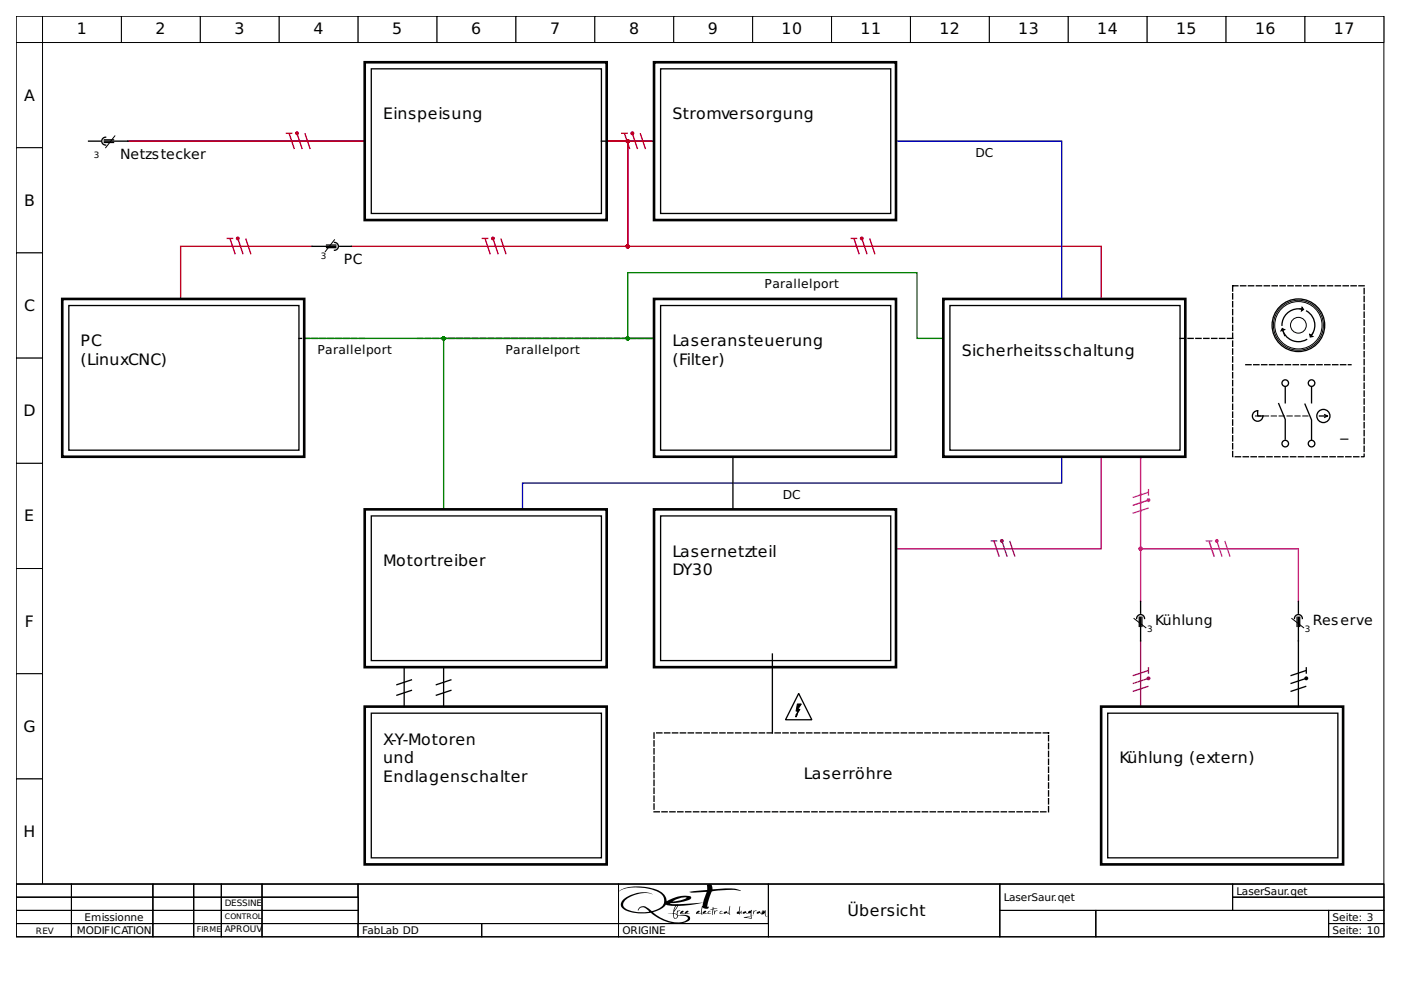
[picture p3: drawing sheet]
<svg xmlns="http://www.w3.org/2000/svg" width="297mm" height="210mm" viewBox="0 0 297 210" stroke-linecap="round" stroke-linejoin="round" font-family="sans-serif">
<path d="M3.4 3.4h290v184.1h-290z" fill="none" stroke="#000" stroke-width=".21"/>
<g fill="#fff" stroke="#000" stroke-width=".21">
<path d="M3.4 3.4h5.6v5.6h-5.6z"/>
<path d="M9 3.4h16.7v5.6h-16.7z"/>
<path d="M25.7 3.4h16.8v5.6h-16.8z"/>
<path d="M42.5 3.4h16.7v5.6h-16.7z"/>
<path d="M59.2 3.4h16.7v5.6h-16.7z"/>
<path d="M75.9 3.4h16.8v5.6h-16.8z"/>
<path d="M92.7 3.4h16.7v5.6h-16.7z"/>
<path d="M109.4 3.4h16.7v5.6h-16.7z"/>
<path d="M126.1 3.4h16.7v5.6h-16.7z"/>
<path d="M142.8 3.4h16.8v5.6h-16.8z"/>
<path d="M159.6 3.4h16.7v5.6h-16.7z"/>
<path d="M176.3 3.4h16.7v5.6h-16.7z"/>
<path d="M193 3.4h16.8v5.6h-16.8z"/>
<path d="M209.8 3.4h16.7v5.6h-16.7z"/>
<path d="M226.5 3.4h16.7v5.6h-16.7z"/>
<path d="M243.2 3.4h16.8v5.6h-16.8z"/>
<path d="M260 3.4h16.7v5.6h-16.7z"/>
<path d="M276.7 3.4h16.7v5.6h-16.7z"/>
<path d="M3.4 9h5.6v22.3h-5.6z"/>
<path d="M3.4 31.3h5.6v22.3h-5.6z"/>
<path d="M3.4 53.6h5.6v22.3h-5.6z"/>
<path d="M3.4 75.9h5.6v22.3h-5.6z"/>
<path d="M3.4 98.2h5.6v22.3h-5.6z"/>
<path d="M3.4 120.5h5.6v22.3h-5.6z"/>
<path d="M3.4 142.8h5.6v22.4h-5.6z"/>
<path d="M3.4 165.2h5.6v22.3h-5.6z"/>
<path d="M3.4 187.5h290v11.1h-290z"/>
<path d="M3.4 187.5h11.7v2.7h-11.7z"/>
</g>
<path d="M3.4 187.5h11.7v2.7h-11.7z" fill="none" stroke="#000" stroke-width=".21"/>
<path d="M15.1 187.5h17.3v2.7h-17.3z" fill="#fff" stroke="#000" stroke-width=".21"/>
<path d="M15.1 187.5h17.3v2.7h-17.3z" fill="none" stroke="#000" stroke-width=".21"/>
<path d="M32.4 187.5h8.7v2.7h-8.7z" fill="#fff" stroke="#000" stroke-width=".21"/>
<path d="M32.4 187.5h8.7v2.7h-8.7z" fill="none" stroke="#000" stroke-width=".21"/>
<path d="M41.1 187.5h5.8v2.7h-5.8z" fill="#fff" stroke="#000" stroke-width=".21"/>
<path d="M41.1 187.5h5.8v2.7h-5.8z" fill="none" stroke="#000" stroke-width=".21"/>
<path d="M46.9 187.5h8.7v2.7h-8.7z" fill="#fff" stroke="#000" stroke-width=".21"/>
<path d="M46.9 187.5h8.7v2.7h-8.7z" fill="none" stroke="#000" stroke-width=".21"/>
<path d="M55.6 187.5h20.3v2.7h-20.3z" fill="#fff" stroke="#000" stroke-width=".21"/>
<path d="M55.6 187.5h20.3v2.7h-20.3z" fill="none" stroke="#000" stroke-width=".21"/>
<path d="M75.9 187.5h55.2v8.3h-55.2z" fill="#fff" stroke="#000" stroke-width=".21"/>
<path d="M75.9 187.5h55.2v8.3h-55.2z" fill="none" stroke="#000" stroke-width=".21"/>
<path d="M131.1 187.5h31.8v8.3h-31.8z" fill="#fff" stroke="#000" stroke-width=".21"/>
<g fill="#000">
<path d="M144.4 193.2l.5-.1v.1l-.6 .4a.72 .72 0 0 0 1-.3l.5-.2 .2 .1-.1 .2-.6 .2h1l-.8 .2-.3-.2-.9 .2-.1-.2zM149.1 193.3l.5-.2 .1 .1-.6 .4a.97 .97 0 0 0 1.2-.4h.4l-.3 .1-.2 .4 .6-.1a.67 .67 0 0 1-.8 0l-.9 .2-.2-.1zM150.6 192.8l.5-.1v-.4l.2 .3h.5l.2 .1a.7 .7 0 0 0-.7 .2 .7 .7 0 0 0-.2 .7l-.1 .4 .1-1.2zM151.5 193l.1 .2 .6-.1a.58 .58 0 0 0-.7 .8l-.1-.5zM152.7 193.2h.5a.37 .37 0 0 0-.5 .4h.7l-.8 .1zM154.7 192.1v1.3l.1 .2h-.1l.1 .3h-.1a1.03 1.03 0 0 0-1.2-.2v-.3l.6-.2 .1 .2 .2 .2zM156.9 192.1l-.1 1.4 .4-.4v.6l-.2-.3-.1 .5-.7-.2v-.1l.4-.4zM159.8 193.1h.6a.59 .59 0 0 0-.6 .8zM160.5 193.4l.6-.3 .1 .3 .2 .2 .2-.6 .1 .5 .2-.5 .1 .3 .3-.3a1.18 1.18 0 0 0 .3 1.2l.2-.1-.5 .2-.2-.8-.2 .3-.1-.1-.2 .3a.83 .83 0 0 0-1.1-.3z"/>
<path d="M144.4 193.2l-.2 .5 .3 .1 .7-.2 .3 .2 .8-.2h-1l.7-.4a.52 .52 0 0 0-.9 .4l-.8 .1 .6-.4-.1-.2zM144.4 193.2l.4-.1 .1 .2-.5 .4 .7-.1 .7-.5 .1 .1v.2l-.6 .2h1l-.8 .2-.3-.2a.66 .66 0 0 1-1 0z"/>
<path d="M149.1 193.3l-.2 .4 .2 .1 .9-.2 .4 .2 .4-.2-.6 .1 .2-.4h.3l-.1-.2-.3 .1-.3 .4h-.3h-.6l.5-.2v-.3zM149.1 193.3l.3-.2 .3 .1-.1 .2-.5 .2 .2 .1a.78 .78 0 0 0 1-.5l.4 .1a.29 .29 0 0 0-.4 0 .29 .29 0 0 0 0 .4l.5-.1-.4 .2-.4-.2-.9 .2-.2-.1z"/>
<path d="M131.2 189l1.7-.7 2.9-.1a8.9 8.9 0 0 1 4.2 1.2l.3 .3a1.91 1.91 0 0 1-1.2 3.2l-1 .2a1.89 1.89 0 0 0-2.6-.7l-.3 .5 .1 .2a1.04 1.04 0 0 1 .8-.7 1.04 1.04 0 0 1 1 .4l.5 .4v.1a8.1 8.1 0 0 1-5-.7l-.5-.7v-.3l.7-.9 .9-.6 2.3-.7h1.3l1.1 .2-1.4-.4a7.1 7.1 0 0 0-3.9 .9 1.81 1.81 0 0 0-1.3 2.2 5.9 5.9 0 0 0 4.3 1.4l1.9-.2 1.7 1.2a6.3 6.3 0 0 0 6.5 .4 .7 .7 0 0 0 0-.8 .7 .7 0 0 0-.7-.3l-1.7 .1-.2-.2 .1-.6 .5-.2-.1-.1-.5 .1-.1 .7-.7-.3 1-1.4 2.8-.3 2.5-.4-.5 2.2h-.9l.6-.2 .1-.2-.2-.1-.3 .1-.3 .4 .2 .2 .8-.2 .3 .3-.1-.4 .2-1.2 .1 .2 .5 .2 .6-.2v-.3l-.2 .1v-.5l.9-2.8 4.3-.3 1.9 .2-1.6-.5-4.4 .2-.2-1a.58 .58 0 0 0-.8-.1 .58 .58 0 0 0-.2 .8v.4l-3.8 .4 .7 .2 3-.2-.7 2.3-5.1 .3h-1.4l-.6-.2 2.3-.2 2.1-.7 .1-.5-.8-.2-2 .2-2.3 1-.1-.4a3.7 3.7 0 0 0-3.3-2.4 10.6 10.6 0 0 0-6.2 .3zM131.2 189a7.8 7.8 0 0 1 6.3-.8l2.2 .6a2.62 2.62 0 0 1 1.7 2.3l.7-.4a6.4 6.4 0 0 1 4.3-.6l.1 .4a8 8 0 0 1-4.1 1h-.4l.6 .2h1.4l5.1-.3 .7-2.3-3 .2-.7-.2 3.8-.4v-1l.2-.2a.84 .84 0 0 1 1 1.1l2.7-.2a6.1 6.1 0 0 1 3.2 .4l.1 .1-2.2-.2-3.8 .3a5.3 5.3 0 0 0-1.1 2.6v.7h.3l-.1 .2-.3 .2a.69 .69 0 0 1-.9-.4l-.2 1.2 .1 .4-.3-.3-.8 .2-.2-.2 .3-.4 .3-.1 .2 .1-.1 .2-.6 .2h.9l.5-2.2-2.5 .4-2.8 .3-.9 1.5 .6 .2 .1-.8 .6 .1-.4 .1a.61 .61 0 0 0 0 .9l1-.1 .9 .1 .5 .2 .1 .4a1.37 1.37 0 0 1-1.4 1l-1.4 .1-1-.1a15.6 15.6 0 0 1-4.7-2.2l-2.7 .1-1.5-.2-1.2-.5a1.21 1.21 0 0 1-.8-1.2 3.8 3.8 0 0 1 3-2.2l2.2-.3 .9 .1 .7 .3a5.9 5.9 0 0 0-6.1 1.6 1.08 1.08 0 0 0 .8 1.7l2.4 .5 2.2-.1-.8-.7-.6-.2-.6 .2-.5 .4a1.11 1.11 0 0 1 1.4-.9l1.6 1.1 2-.9a1.41 1.41 0 0 0 .6-1.2 2.19 2.19 0 0 0-1.9-2.3l-1.9-.5a8 8 0 0 0-5.9 .8zM142.6 191.1l1.5-.7 1-.1h.5a6.5 6.5 0 0 1-2.9 .8zM142.6 191.1l1.8-.2 1.2-.6h-.5l-1 .1zM138.5 193.4a5.3 5.3 0 0 0 2.6-1.5l.1-.1 2 .3-.5 1.5-1.1 .2 1.1-.1a.96 .96 0 0 0 .5 1.1l.5-.5a1.17 1.17 0 0 1 1.4-.1 .66 .66 0 0 1 .7 .6l-.3 .4-.7 .3a7.5 7.5 0 0 1-6-1.8zM138.4 193.4a8.7 8.7 0 0 0 3.9 2 3.5 3.5 0 0 0 3.5-.6 1.11 1.11 0 0 0-1.3-.7l-.7 .1-.4 .5h-.5l-.2-1-1.1 .1 1.1-.2 .5-1.5-2-.3a3.4 3.4 0 0 1-2.5 1.5zM143.4 192.1h.2l-.6 1zM143.3 192.1l-.3 1 .6-1zM142.9 193.7l.6 .3 .1 .3a.37 .37 0 0 1-.2 .3 .37 .37 0 0 1-.4-.1zM142.9 193.7a.73 .73 0 0 0 .4 1l.3-.3v-.3z"/>
<path d="M131.2 189h.1a9.2 9.2 0 0 1 6.1-.6 4.4 4.4 0 0 1 3.3 1.9 1.98 1.98 0 0 1-1.6 2.6l-1 .2a2.07 2.07 0 0 0-2.3-.8l-.4 .4-.2 .3a1.2 1.2 0 0 1 1.1-.7 1.2 1.2 0 0 1 1.1 .7l.2 .3a8.1 8.1 0 0 1-5-.7 1.14 1.14 0 0 1 .2-1.9 6.4 6.4 0 0 1 5.6-1.1 5.8 5.8 0 0 0-6.7 1.7 1.62 1.62 0 0 0 1.5 1.9 14.9 14.9 0 0 0 4.9 .4 7.4 7.4 0 0 0 7.9 1.7 .68 .68 0 0 0 .3-.9 .68 .68 0 0 0-.8-.4l-1.7 .1a.59 .59 0 0 1-.1-.6 .59 .59 0 0 1 .5-.4h-.6l-.1 .7-.7-.3 1-1.4 2.8-.3 2.5-.4-.1 .6a1.28 1.28 0 0 0-.4 1.2v.4h-.9l.7-.4h-.5l-.3 .5 1-.1 .2 .3h.2a1.53 1.53 0 0 1 0-1.6 .79 .79 0 0 0 1.3 .1v-.2l-.3 .1v-.3l.7-2.6a.51 .51 0 0 1 .7-.5 16.1 16.1 0 0 1 5.7 0 5.3 5.3 0 0 0-3.3-.5l-2.7 .2-.1-.5a.59 .59 0 0 0-.7-.7 .59 .59 0 0 0-.4 .9v.4l-3.8 .4 .7 .2 3-.2-.7 2.3-5.1 .3h-1.4l-.6-.2 1.9-.1a4.9 4.9 0 0 0 2.6-.9v-.4a6.5 6.5 0 0 0-5.1 1 3 3 0 0 0-2.8-2.7 10.9 10.9 0 0 0-6.8 .2zM142.6 191.1a4.1 4.1 0 0 1 3-.8 6.2 6.2 0 0 1-3 .8zM138.4 193.4a5.8 5.8 0 0 0 2.9-1.6l1.9 .3-.5 1.5-1.1 .2 1.1-.1v.5a.58 .58 0 0 0 .5 .6l.5-.5a1.88 1.88 0 0 1 2.1 .3 1.33 1.33 0 0 1-1.5 .9 8.2 8.2 0 0 1-5.9-2.1zM143.3 192.1h.2l-.5 1zM142.9 193.7a.59 .59 0 0 1 .7 .7l-.5 .3-.2-.4z"/>
<path d="M150.6 192.8h.5l-.1 1 .1 .2 .2-1.2 .8-.1-.3-.1h-.5l-.1-.3-.1 .4zM150.6 192.8l.5-.1 .1-.4 .1 .3h.5l.3 .1a.73 .73 0 0 0-.8 .2 .73 .73 0 0 0-.2 .7l-.1 .4 .1-1.2z"/>
<path d="M151.5 193v.9l.1-.6 .6-.2-.6 .1zM151.5 193l.1 .2 .6-.1a.61 .61 0 0 0-.7 .8z"/>
<path d="M152.7 193.2l-.1 .5 .8-.1h-.7l.1-.3 .4-.1zM152.7 193.2h.5l-.4 .1-.1 .3h.7l-.8 .1z"/>
<path d="M154.7 192.1l-.2 1.5-.3-.1-.1-.3-.5 .1-.1 .4 .5-.2 .8 .4-.1-.2 .1-.1-.1-.1zM154.7 192.1v1.4l.1 .1h-.1l.1 .3-.7-.4-.6 .2 .1-.4 .5-.1 .1 .3 .3 .1z"/>
<path d="M156.9 192.1l-.2 .8a.39 .39 0 0 1-.4 .5l-.1 .3 .7 .2 .1-.5 .2 .4v-.7l-.4 .4zM156.9 192.1l-.1 1.4 .4-.4v.7l-.2-.4-.1 .5-.7-.2 .1-.3a.39 .39 0 0 0 .4-.5z"/>
<path d="M157.6 193.3l-.1 .3 .1 .1 .5-.2 .3 .2 .8-.2v.7l-1.5 .3 1.6 .3v-.6l.5-.1-.5 .1v-1.3l-.2 .2-.3 .1-.2 .4-.4-.1-.1-.3zM157.6 193.3l.5-.1 .1 .3 .4 .1a.48 .48 0 0 1 .6-.5l.1-.2 .1 .1-.1 1.2 .5-.1-.5 .1v.6l-1.7-.3 1.6-.3v-.7l-.8 .2-.3-.2-.5 .2-.1-.1zM158.3 194.5l.9-.2v.4zM158.3 194.5l.9 .2v-.4z"/>
<path d="M157.5 193.4v.3h.2l.4-.2 .3 .2 .8-.2v.7l-1.6 .3 1.7 .3v-.6l.5-.1-.5 .1 .1-1.2-.1-.1-.1 .1a.62 .62 0 0 0-.7 .6l-.3-.1-.1-.3zM158.3 194.5l.9-.2v.4z"/>
<path d="M159.8 193v.9l.1-.6 .5-.2-.5 .1zM159.8 193l.1 .2 .5-.1v.1a.41 .41 0 0 0-.5 .4l-.1 .3z"/>
<path d="M160.5 193.4v.3l.5-.2 .5 .2v.3l.6-.4a.53 .53 0 0 0 .5 .7l.2-.2-.2 .1a1.06 1.06 0 0 1-.3-1.2l-.3 .3-.1-.3-.2 .5-.1-.5-.2 .6-.2-.1-.1-.4zM160.5 193.4l.6-.2 .1 .3 .2 .1 .2-.6 .1 .5 .2-.5 .1 .4 .3-.4v1.1l.2 .2 .3-.2-.5 .2-.2-.8-.2 .3-.1-.1-.3 .3v-.3l-.5-.2-.5 .2z"/>
</g>
<path d="M131.1 187.5h31.8v8.3h-31.8z" fill="none" stroke="#000" stroke-width=".21"/>
<path d="M162.9 187.5h49.1v11.1h-49.1z" fill="#fff" stroke="#000" stroke-width=".21"/>
<path d="M162.9 187.5h49.1v11.1h-49.1z" fill="none" stroke="#000" stroke-width=".21"/>
<path d="M212 187.5h49.3v5.5h-49.3z" fill="#fff" stroke="#000" stroke-width=".21"/>
<path d="M212 187.5h49.3v5.5h-49.3z" fill="none" stroke="#000" stroke-width=".21"/>
<path d="M261.3 187.5h32.1v2.7h-32.1z" fill="#fff" stroke="#000" stroke-width=".21"/>
<path d="M261.3 187.5h32.1v2.7h-32.1z" fill="none" stroke="#000" stroke-width=".21"/>
<path d="M3.4 190.2h11.7v2.8h-11.7z" fill="#fff" stroke="#000" stroke-width=".21"/>
<path d="M3.4 190.2h11.7v2.8h-11.7z" fill="none" stroke="#000" stroke-width=".21"/>
<path d="M15.1 190.2h17.3v2.8h-17.3z" fill="#fff" stroke="#000" stroke-width=".21"/>
<path d="M15.1 190.2h17.3v2.8h-17.3z" fill="none" stroke="#000" stroke-width=".21"/>
<path d="M32.4 190.2h8.7v2.8h-8.7z" fill="#fff" stroke="#000" stroke-width=".21"/>
<path d="M32.4 190.2h8.7v2.8h-8.7z" fill="none" stroke="#000" stroke-width=".21"/>
<path d="M41.1 190.2h5.8v2.8h-5.8z" fill="#fff" stroke="#000" stroke-width=".21"/>
<path d="M41.1 190.2h5.8v2.8h-5.8z" fill="none" stroke="#000" stroke-width=".21"/>
<path d="M46.9 190.2h8.7v2.8h-8.7z" fill="#fff" stroke="#000" stroke-width=".21"/>
<path d="M46.9 190.2h8.7v2.8h-8.7z" fill="none" stroke="#000" stroke-width=".21"/>
<path d="M55.6 190.2h20.3v2.8h-20.3z" fill="#fff" stroke="#000" stroke-width=".21"/>
<path d="M55.6 190.2h20.3v2.8h-20.3z" fill="none" stroke="#000" stroke-width=".21"/>
<path d="M261.3 190.2h32.1v2.8h-32.1z" fill="#fff" stroke="#000" stroke-width=".21"/>
<path d="M261.3 190.2h32.1v2.8h-32.1z" fill="none" stroke="#000" stroke-width=".21"/>
<path d="M3.4 193h11.7v2.8h-11.7z" fill="#fff" stroke="#000" stroke-width=".21"/>
<path d="M3.4 193h11.7v2.8h-11.7z" fill="none" stroke="#000" stroke-width=".21"/>
<path d="M15.1 193h17.3v2.8h-17.3z" fill="#fff" stroke="#000" stroke-width=".21"/>
<path d="M15.1 193h17.3v2.8h-17.3z" fill="none" stroke="#000" stroke-width=".21"/>
<path d="M32.4 193h8.7v2.8h-8.7z" fill="#fff" stroke="#000" stroke-width=".21"/>
<path d="M32.4 193h8.7v2.8h-8.7z" fill="none" stroke="#000" stroke-width=".21"/>
<path d="M41.1 193h5.8v2.8h-5.8z" fill="#fff" stroke="#000" stroke-width=".21"/>
<path d="M41.1 193h5.8v2.8h-5.8z" fill="none" stroke="#000" stroke-width=".21"/>
<path d="M46.9 193h8.7v2.8h-8.7z" fill="#fff" stroke="#000" stroke-width=".21"/>
<path d="M46.9 193h8.7v2.8h-8.7z" fill="none" stroke="#000" stroke-width=".21"/>
<path d="M55.6 193h20.3v2.8h-20.3z" fill="#fff" stroke="#000" stroke-width=".21"/>
<path d="M55.6 193h20.3v2.8h-20.3z" fill="none" stroke="#000" stroke-width=".21"/>
<path d="M212 193h20.3v5.6h-20.3z" fill="#fff" stroke="#000" stroke-width=".21"/>
<path d="M212 193h20.3v5.6h-20.3z" fill="none" stroke="#000" stroke-width=".21"/>
<path d="M232.3 193h49.4v5.6h-49.4z" fill="#fff" stroke="#000" stroke-width=".21"/>
<path d="M232.3 193h49.4v5.6h-49.4z" fill="none" stroke="#000" stroke-width=".21"/>
<path d="M281.7 193h11.7v2.8h-11.7z" fill="#fff" stroke="#000" stroke-width=".21"/>
<path d="M281.7 193h11.7v2.8h-11.7z" fill="none" stroke="#000" stroke-width=".21"/>
<path d="M3.4 195.8h11.7v2.8h-11.7z" fill="#fff" stroke="#000" stroke-width=".21"/>
<path d="M3.4 195.8h11.7v2.8h-11.7z" fill="none" stroke="#000" stroke-width=".21"/>
<path d="M15.1 195.8h17.3v2.8h-17.3z" fill="#fff" stroke="#000" stroke-width=".21"/>
<path d="M15.1 195.8h17.3v2.8h-17.3z" fill="none" stroke="#000" stroke-width=".21"/>
<path d="M32.4 195.8h8.7v2.8h-8.7z" fill="#fff" stroke="#000" stroke-width=".21"/>
<path d="M32.4 195.8h8.7v2.8h-8.7z" fill="none" stroke="#000" stroke-width=".21"/>
<path d="M41.1 195.8h5.8v2.8h-5.8z" fill="#fff" stroke="#000" stroke-width=".21"/>
<path d="M41.1 195.8h5.8v2.8h-5.8z" fill="none" stroke="#000" stroke-width=".21"/>
<path d="M46.9 195.8h8.7v2.8h-8.7z" fill="#fff" stroke="#000" stroke-width=".21"/>
<path d="M46.9 195.8h8.7v2.8h-8.7z" fill="none" stroke="#000" stroke-width=".21"/>
<path d="M55.6 195.8h20.3v2.8h-20.3z" fill="#fff" stroke="#000" stroke-width=".21"/>
<path d="M55.6 195.8h20.3v2.8h-20.3z" fill="none" stroke="#000" stroke-width=".21"/>
<path d="M75.9 195.8h26.2v2.8h-26.2z" fill="#fff" stroke="#000" stroke-width=".21"/>
<path d="M75.9 195.8h26.2v2.8h-26.2z" fill="none" stroke="#000" stroke-width=".21"/>
<path d="M102.1 195.8h29v2.8h-29z" fill="#fff" stroke="#000" stroke-width=".21"/>
<path d="M102.1 195.8h29v2.8h-29z" fill="none" stroke="#000" stroke-width=".21"/>
<path d="M131.1 195.8h31.8v2.8h-31.8z" fill="#fff" stroke="#000" stroke-width=".21"/>
<path d="M131.1 195.8h31.8v2.8h-31.8z" fill="none" stroke="#000" stroke-width=".21"/>
<path d="M281.7 195.8h11.7v2.8h-11.7z" fill="#fff" stroke="#000" stroke-width=".21"/>
<path d="M281.7 195.8h11.7v2.8h-11.7z" fill="none" stroke="#000" stroke-width=".21"/>
<path d="M77.3 71.7h-13.9M88.5 71.7h50.2M250.2 71.7h11.1M261.3 60.6h27.9v36.2h-27.9zM264.1 77.3h22.3M138.7 155.4h83.6v16.7h-83.6z" fill="none" stroke="#000" stroke-width=".28" stroke-dasharray="1.1 .6"/>
<path d="M27.1 29.9h50.2M127.5 29.9h11.2M163.8 138.7v16.7" fill="none" stroke="#000" stroke-width=".28"/>
<path d="M64.5 71.7h74.2" fill="none" stroke="#008000" stroke-width=".28"/>
<path d="M128.6 29.9h4.5v22.3h100.4v11.2M180.5 50.6h1.1M181 50.6l1.2 3.3M182.7 50.6l1.1 3.3" fill="none" stroke="#c00000" stroke-width=".28"/>
<circle cx="182.7" cy="50.6" r=".42" fill="#c00000"/>
<path d="M184.4 50.6l1.1 3.3" fill="none" stroke="#c00000" stroke-width=".28"/>
<g fill="#c00000" stroke="#c00000" stroke-width=".28">
<circle cx="133.1" cy="29.9" r=".28"/>
<circle cx="133.1" cy="52.2" r=".28"/>
</g>
<path d="M233.5 96.8v19.6h-43.5M210.2 114.7h1.1M210.7 114.7l1.2 3.3M212.4 114.7l1.1 3.3" fill="none" stroke="#800080" stroke-width=".28"/>
<circle cx="212.4" cy="114.7" r=".42" fill="#800080"/>
<path d="M214.1 114.7l1.1 3.3" fill="none" stroke="#800080" stroke-width=".28"/>
<path d="M128.6 29.9h10.1M131.8 28.3h1.1M132.4 28.3l1.1 3.3M134.1 28.3l1.1 3.3" fill="none" stroke="#c00000" stroke-width=".28"/>
<circle cx="134.1" cy="28.3" r=".42" fill="#c00000"/>
<path d="M27.1 29.9h50.2M60.7 28.3h1.2M61.3 28.3l1.1 3.3M63 28.3l1.1 3.3M135.7 28.3l1.2 3.3" fill="none" stroke="#c00000" stroke-width=".28"/>
<circle cx="63" cy="28.3" r=".42" fill="#c00000"/>
<path d="M64.6 28.3l1.2 3.3" fill="none" stroke="#c00000" stroke-width=".28"/>
<path d="M190 29.9h35.1v33.5M225.1 96.8v5.6h-114.3v5.6" fill="none" stroke="#0000c0" stroke-width=".28"/>
<path d="M138.7 71.7h-5.6v-13.9h61.3v13.9h5.6" fill="none" stroke="#008000" stroke-width=".28"/>
<circle cx="133.1" cy="71.7" r=".28" fill="#008000" stroke="#008000" stroke-width=".28"/>
<path d="M94.1 141.5v8.3M95.7 144.1l-3.3 1.1M95.7 146.3l-3.3 1.1" fill="none" stroke="#000" stroke-width=".28"/>
<path d="M241.8 96.8v19.6h33.5v11.1M255.8 114.7h1.1M256.3 114.7l1.1 3.3M258 114.7l1.1 3.3" fill="none" stroke="#c000c0" stroke-width=".28"/>
<circle cx="258" cy="114.7" r=".42" fill="#c000c0"/>
<path d="M241.8 96.8v30.7M243.5 104.4l-3.3 1.1M243.5 103.8v1.1M243.5 106l-3.3 1.2M259.7 114.7l1.1 3.3" fill="none" stroke="#c000c0" stroke-width=".28"/>
<circle cx="241.8" cy="116.4" r=".28" fill="#c000c0" stroke="#c000c0" stroke-width=".28"/>
<path d="M138.7 71.7h-44.6v36.3" fill="none" stroke="#008000" stroke-width=".28"/>
<circle cx="94.1" cy="71.7" r=".28" fill="#008000" stroke="#008000" stroke-width=".28"/>
<circle cx="243.5" cy="106" r=".42" fill="#c000c0"/>
<path d="M243.5 107.7l-3.3 1.1" fill="none" stroke="#c000c0" stroke-width=".28"/>
<path d="M155.4 96.8v11.2M85.7 141.5v8.3M87.4 144.1l-3.4 1.1M87.4 146.3l-3.4 1.1" fill="none" stroke="#000" stroke-width=".28"/>
<path d="M241.8 135.9v13.9M243.5 142.2l-3.3 1.1M243.5 141.6v1.1M243.5 143.8l-3.3 1.1" fill="none" stroke="#800080" stroke-width=".28"/>
<circle cx="243.5" cy="143.8" r=".42" fill="#800080"/>
<path d="M243.5 145.5l-3.3 1.1" fill="none" stroke="#800080" stroke-width=".28"/>
<path d="M128.6 29.9h4.5v22.3h-58.6M102.3 50.6h1.1M102.8 50.6l1.2 3.3M104.5 50.6l1.1 3.3" fill="none" stroke="#c00000" stroke-width=".28"/>
<circle cx="104.5" cy="50.6" r=".42" fill="#c00000"/>
<path d="M48.2 50.6h1.1M48.7 50.6l1.2 3.3M50.4 50.6l1.1 3.3M66.2 52.2h-27.9v11.2M106.2 50.6l1.1 3.3" fill="none" stroke="#c00000" stroke-width=".28"/>
<g fill="#c00000" stroke="#c00000" stroke-width=".28">
<circle cx="133.1" cy="52.2" r=".28"/>
<circle cx="133.1" cy="29.9" r=".28"/>
</g>
<path d="M275.3 135.9v13.9M277 142.2l-3.4 1.1M277 141.6v1.1M277 143.8l-3.4 1.1M277 145.5l-3.4 1.1" fill="none" stroke="#000" stroke-width=".28"/>
<circle cx="277" cy="143.8" r=".42" fill="#000"/>
<circle cx="50.4" cy="50.6" r=".42" fill="#c00000"/>
<path d="M52.1 50.6l1.1 3.3" fill="none" stroke="#c00000" stroke-width=".28"/>
<path d="M77.3 13.2h51.3v33.5h-51.3zM138.7 13.2h51.3v33.5h-51.3zM13.2 63.4h51.3v33.4h-51.3zM138.7 63.4h51.3v33.4h-51.3zM200 63.4h51.3v33.4h-51.3zM77.3 108h51.3v33.5h-51.3zM138.7 108h51.3v33.5h-51.3zM77.3 149.8h51.3v33.5h-51.3zM233.5 149.8h51.3v33.5h-51.3z" fill="none" stroke="#000" stroke-width=".56"/>
<g fill="none" stroke="#000" stroke-width=".28">
<path d="M78.7 14.6h48.8v30.7h-48.8zM140.1 14.6h48.8v30.7h-48.8zM18.8 29.9h2.5M22.1 30.2h2M22.1 29.9h5M22.1 29.6h2M22.4 29.1a.84 .84 0 0 0-.8 .8 .84 .84 0 0 0 .8 .9M66.2 52.2h5M69.2 52h2M69.2 52.5h2M70.9 51.4a.84 .84 0 0 1 .8 .8 .84 .84 0 0 1-.8 .9M72 52.2h2.5"/>
<path d="M14.6 64.8h48.8v30.6h-48.8zM140.1 64.8h48.8v30.6h-48.8zM201.4 64.8h48.8v30.6h-48.8zM272 70.2a3.5 3.5 0 0 0 5 1.8M275.9 65.5a3.5 3.5 0 0 0-4.1 3.5M277 65.9a3.5 3.5 0 0 1 1 5.3M265.7 87.5l.6-.4h.3v1.1h1.2a1.12 1.12 0 0 1-1.5 1.1 1.12 1.12 0 0 1-.6-1.8zM271.1 85.6l1.4 3.3v4.2M272.5 82.1v3.3M276.7 85.7l1.4 3.3v4.2M278.1 82.1v3.3M279.7 88.2h1.7"/>
<path d="M280.9 87.9l.5 .3M281.4 88.2l-.5 .3M78.7 109.4h48.8v30.7h-48.8zM140.1 109.4h48.8v30.7h-48.8zM241 131.1a.84 .84 0 0 1 .8-.8 .84 .84 0 0 1 .9 .8M241.5 130.9v1.9M241.8 127.5v2.5M241.8 130.9v5M242.1 130.9v1.9M274.4 131.1a.84 .84 0 0 1 .9-.8 .84 .84 0 0 1 .8 .8M275 130.9v1.9M275.3 127.5v2.5"/>
<path d="M275.3 130.9v5M275.6 130.9v1.9M78.7 151.2h48.8v30.7h-48.8zM169.3 147l2.8 5.6h-5.6zM234.9 151.2h48.8v30.7h-48.8z"/>
<circle cx="275.3" cy="69" r="5.6"/>
<circle cx="272.5" cy="94.1" r=".7"/>
<circle cx="272.5" cy="81.2" r=".7"/>
<circle cx="278.1" cy="94.1" r=".7"/>
<circle cx="278.1" cy="81.2" r=".7"/>
<circle cx="280.6" cy="88.2" r="1.39"/>
</g>
<path d="M266.2 88.2h11.5" fill="none" stroke="#000" stroke-width=".21" stroke-dasharray="1.1 .6"/>
<g fill="none" stroke="#000" stroke-width=".21">
<path d="M24.4 28.8l-2 2.5M70.9 50.8l-1.9 2.5M272 70l.4 1.2M275.6 65.5h.4M278.4 70.6l-.4 .5M240.4 131.1l2.5 2M273.9 131.1l2.5 2"/>
<circle cx="275.3" cy="69" r="5"/>
<circle cx="275.3" cy="69" r="5.3"/>
<circle cx="275.3" cy="69" r="1.67"/>
</g>
<g fill="#000" stroke="#000" stroke-width=".21">
<path d="M271.9 69.6l.5 .3-.8 .3z" fill-rule="evenodd"/>
<path d="M276.1 65.1l.3 .5-.5 .4z" fill-rule="evenodd"/>
<path d="M277.7 70.9l.7 .5-.6 .1z" fill-rule="evenodd"/>
<path d="M168.8 151.5h.3l-.4 .5z" fill-rule="evenodd"/>
<path d="M169.1 149.3h.8l-.8 1.2 .5-.1-.7 1.1 .3-.8-.4 .1z" fill-rule="evenodd"/>
</g>
<g font-size="3.3">
<text x="16.3" y="7.3">1</text>
<text x="33" y="7.3">2</text>
<text x="49.7" y="7.3">3</text>
<text x="66.5" y="7.3">4</text>
<text x="83.2" y="7.3">5</text>
<text x="99.9" y="7.3">6</text>
<text x="116.6" y="7.3">7</text>
<text x="133.4" y="7.3">8</text>
<text x="150.1" y="7.3">9</text>
<text x="165.7" y="7.3">10</text>
<text x="182.4" y="7.3">11</text>
<text x="199.2" y="7.3">12</text>
<text x="215.9" y="7.3">13</text>
<text x="232.6" y="7.3">14</text>
<text x="249.4" y="7.3">15</text>
<text x="266.1" y="7.3">16</text>
<text x="282.8" y="7.3">17</text>
<text x="5.1" y="21.3">A</text>
<text x="81.2" y="25.2">Einspeisung</text>
<text x="142.6" y="25.2">Stromversorgung</text>
<text x="5.1" y="43.6">B</text>
<text x="5.1" y="66">C</text>
<text x="17.1" y="73.4">PC</text>
<text x="17.1" y="77.3">(LinuxCNC)</text>
<text x="142.6" y="73.4">Laseransteuerung</text>
<text x="142.6" y="77.3">(Filter)</text>
<text x="203.9" y="75.4">Sicherheitsschaltung</text>
<text x="5" y="88.3">D</text>
<text x="284.2" y="92.4">_</text>
<text x="5.1" y="110.6">E</text>
<text x="81.2" y="120">Motortreiber</text>
<text x="142.6" y="118">Lasernetzteil</text>
<text x="142.6" y="121.9">DY30</text>
<text x="5.3" y="132.9">F</text>
<text x="5" y="155.2">G</text>
<text x="81.2" y="157.9">X-Y-Motoren</text>
<text x="81.2" y="161.8">und</text>
<text x="237.4" y="161.8">Kühlung (extern)</text>
<text x="81.2" y="165.7">Endlagenschalter</text>
<text x="170.5" y="165.2">Laserröhre</text>
<text x="5" y="177.5">H</text>
<text x="179.7" y="194.2">Übersicht</text>
</g>
<g font-size="3">
<text x="25.5" y="33.7">Netzstecker</text>
<text x="72.9" y="56">PC</text>
<text x="244.9" y="132.5">Kühlung</text>
<text x="278.4" y="132.5">Reserve</text>
</g>
<g font-size="2.6">
<text x="206.8" y="33.3">DC</text>
<text x="162.1" y="61.2">Parallelport</text>
<text x="67.3" y="75.1">Parallelport</text>
<text x="107.2" y="75.1">Parallelport</text>
<text x="166" y="105.8">DC</text>
</g>
<g font-size="2.2">
<text x="212.8" y="191">LaserSaur.qet</text>
<text x="262.2" y="189.7">LaserSaur.qet</text>
<text x="17.9" y="195.2">Emissionne</text>
<text x="282.5" y="195.2">Seite: 3</text>
<text x="16.3" y="198">MODIFICATION</text>
<text x="76.8" y="198">FabLab DD</text>
<text x="132" y="198">ORIGINE</text>
<text x="282.5" y="198">Seite: 10</text>
</g>
<g font-size="1.9">
<text x="19.9" y="33.4">3</text>
<text x="68" y="55">3</text>
<text x="243.2" y="133.9">3</text>
<text x="276.7" y="133.9">3</text>
<text x="47.6" y="192.1">DESSINE</text>
<text x="47.7" y="197.7">APROUV</text>
<text x="7.6" y="198">REV</text>
</g>
<text font-size="1.7" x="41.7" y="197.6">FIRME</text>
<text font-size="1.6" x="47.6" y="194.8">CONTROL</text>
</svg>
